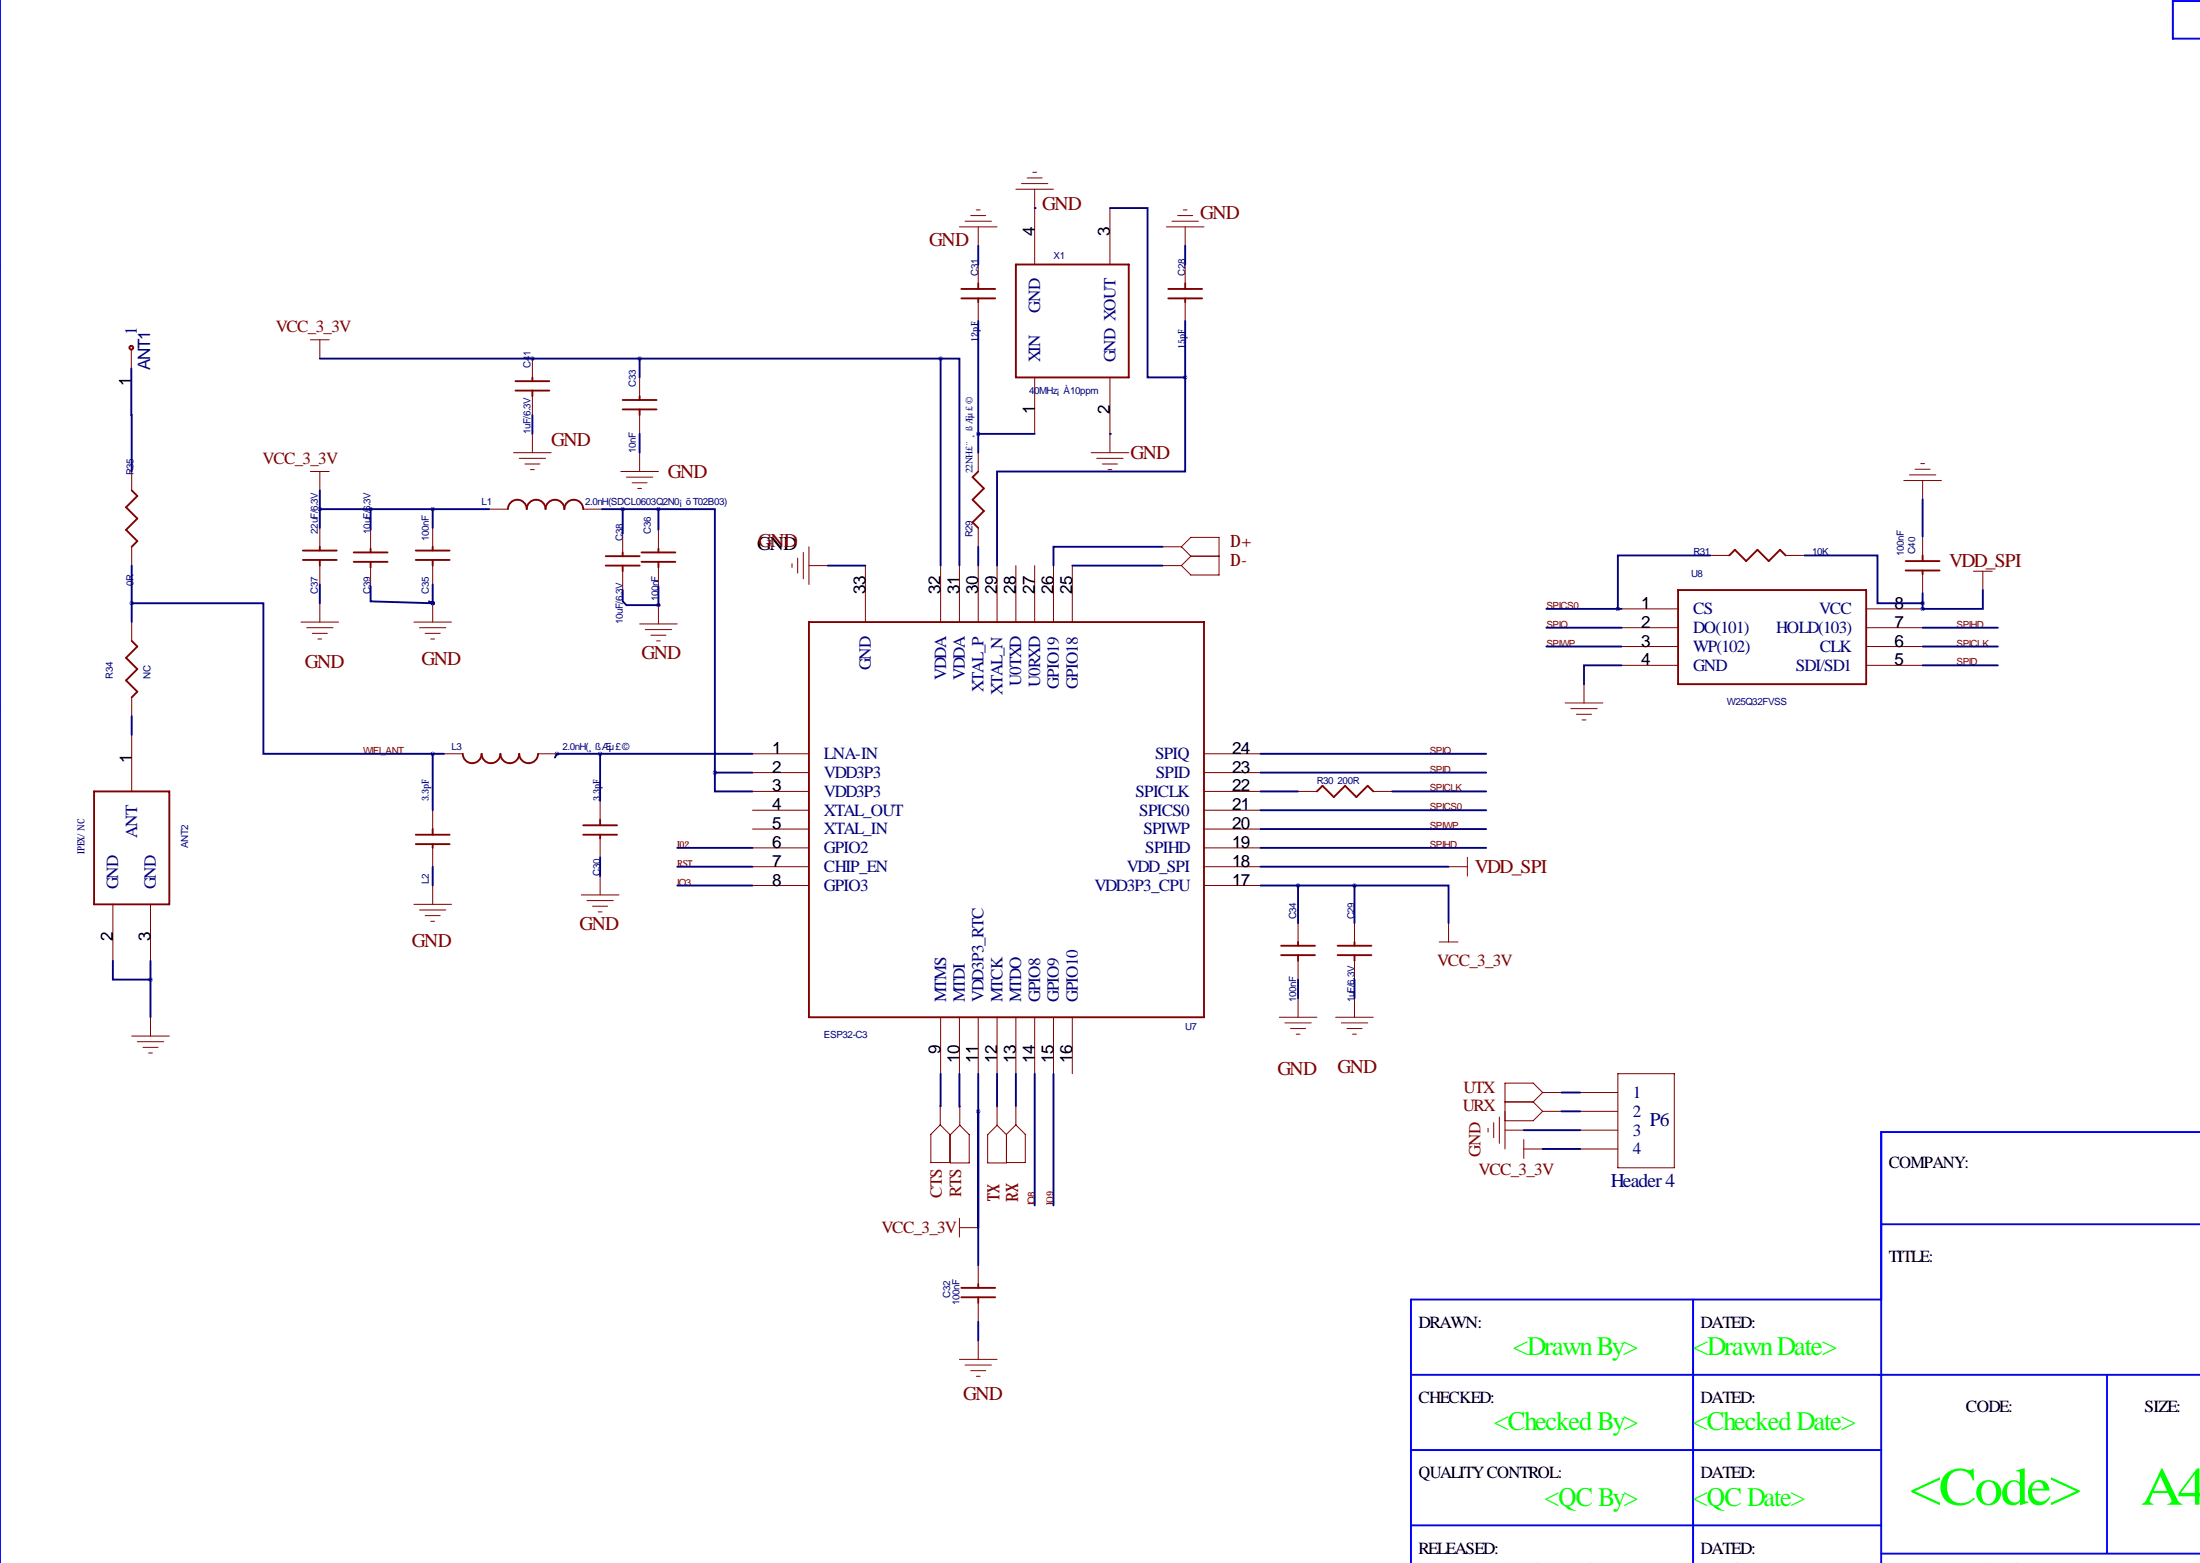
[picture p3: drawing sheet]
<svg xmlns="http://www.w3.org/2000/svg" width="297mm" height="211mm" viewBox="0 0 297 211" stroke-linecap="round" stroke-linejoin="round" font-family="sans-serif">
<g fill="none" stroke="#00f" stroke-width=".25">
<path d="M0 -.1v211.1M293.4 -.1v5.3h3.7M293.4 .1h3.7M-.1 35.7h.1M-.1 95.4h.1M-.1 156.4h.1M297.1 152.8h-43.1v58.2M228.6 175.4v35.6M254 165.2h43.1M254 175.4h-63.5v35.6M190.5 185.6h106.6M190.5 195.7h63.5"/>
<path d="M284.5 185.6v24.1M190.5 205.9h63.5M254 209.7h43.1"/>
</g>
<g fill="none" stroke="#800000" stroke-width=".25">
<path d="M129.8 39h4.6M132.1 38.2v.8M137.2 35.7h15.2v15.2h-15.2zM157.7 39h4.6M160 38.2v.8M69.6 52.7h4.6M69.6 51.4h4.6M71.9 50.9v.5M71.9 52.7v.8M84.1 55.3h4.5M84.1 54h4.5M86.4 53.5v.5"/>
<path d="M86.4 55.3v.7M129.8 40.3h4.6M132.1 40.3v.5M157.7 40.3h4.6M160 40.3v.5M17.8 66.2l.7 .7-1.5 1.6 1.5 1.5-1.5 1.5 1.5 1.5-.7 .8M40.9 75.6h4.6M40.9 74.3h4.6M43.2 73.8v.5M43.2 75.6v.7M47.8 75.8h4.5M47.8 74.6h4.5"/>
<path d="M50 74.1v.5M50 75.8v.8M56.1 75.6h4.6M56.1 74.3h4.6M58.4 73.8v.5M58.4 75.6v.7M68.6 68.7a1.27 1.27 0 0 1 1.2-1.2 1.27 1.27 0 0 1 1.3 1.2 1.27 1.27 0 0 1 1.3-1.2 1.27 1.27 0 0 1 1.3 1.2 1.27 1.27 0 0 1 1.2-1.2 1.27 1.27 0 0 1 1.3 1.2 1.27 1.27 0 0 1 1.3-1.2 1.27 1.27 0 0 1 1.2 1.2M81.8 76.3h4.6M81.8 75.1h4.6M84.1 74.6v.5M84.1 76.3v.8M86.6 75.8h4.6"/>
<path d="M86.6 74.6h4.6M88.9 74.1v.5M88.9 75.8v.8M132.1 63.6l-.8 .8 1.5 1.5-1.5 1.6 1.5 1.5-1.5 1.5 .8 .8M226.6 79.6h25.4v12.7h-25.4zM233.5 75l.7-.8 1.6 1.5 1.5-1.5 1.5 1.5 1.5-1.5 .8 .8M257.3 75.7h4.6M257.3 77h4.6M259.6 75v.7M259.6 77v.5M17.8 86.5l.7 .8-1.5 1.5 1.5 1.5-1.5 1.5 1.5 1.6-.7 .7M109.2 84h53.4v53.3h-53.4z"/>
<path d="M12.7 106.8h10.2v15.3h-10.2zM56.1 112.7h4.6M56.1 113.9h4.6M58.4 111.9v.8M58.4 113.9v.5M62.5 101.7a1.27 1.27 0 0 0 1.3 1.3 1.27 1.27 0 0 0 1.2-1.3 1.27 1.27 0 0 0 1.3 1.3 1.27 1.27 0 0 0 1.3-1.3 1.27 1.27 0 0 0 1.2 1.3 1.27 1.27 0 0 0 1.3-1.3 1.27 1.27 0 0 0 1.3 1.3 1.27 1.27 0 0 0 1.2-1.3M78.7 112.7h4.6M78.7 111.4h4.6M81 110.6v.8M81 112.7v.5M177.8 106.8l.8-.7 1.5 1.5 1.5-1.5 1.5 1.5 1.6-1.5 .7 .7M173 128.9h4.5"/>
<path d="M173 127.6h4.5M175.3 127.1v.5M175.3 128.9v.8M180.6 128.9h4.6M180.6 127.6h4.6M182.9 127.1v.5M182.9 128.9v.8M129.8 175.1h4.6M129.8 173.8h4.6M132.1 173.3v.5M132.1 175.1v.8"/>
<circle cx="17.7" cy="46.9" r=".25"/>
</g>
<g fill="none" stroke="#800000" stroke-width=".14">
<path d="M129.5 30.6h5.1M130.3 29.9h3.6M131.1 29.1h2M131.8 28.3h.5M132.1 30.6v2.6M132.1 35.7v2.5M137.2 25.5h5M137.9 24.8h3.6M138.7 24h2M139.4 23.3h.6M139.7 25.5v10.2M149.9 28.1v7.6"/>
<path d="M157.5 30.6h5.1M158.2 29.9h3.6M159 29.1h2M159.8 28.3h.5M160 30.6v2.6M160 35.7v2.5M17.7 47.2v2.5M41.9 45.9h2.5M43.2 45.9v2.5M71.9 48.4v2.5M71.9 53.5v2.5M71.9 58.6v2.5"/>
<path d="M86.4 50.9v2.6M86.4 56v2.6M132.1 40.8v2.5M139.7 50.9v7.7M149.9 50.9v10.2M160 40.8v2.5M17.8 63.6v2.6M17.8 73.8v2.5M41.9 63.6h2.5M43.2 63.6v2.6M43.2 71.3v2.5M43.2 76.3v2.6"/>
<path d="M50 71.5v2.6M50 76.6v2.5M58.4 71.3v2.5M58.4 76.3v2.6M66 68.7h2.6M69.3 61.1h5.1M70.1 61.9h3.6M70.9 62.6h2M71.6 63.4h.5M78.7 68.7h2.6M83.8 63.6h5.1M84.1 72v2.6"/>
<path d="M84.1 77.1v2.5M84.6 64.4h3.5M85.3 65.2h2.1M86.1 65.9h.5M86.4 61.1v2.5M88.9 71.5v2.6M88.9 76.6v2.5M106.9 76.1v.5M107.7 75.3v2.1M108.5 74.6v3.5M109.2 76.3h2.6M109.2 73.8v5.1"/>
<path d="M116.8 76.3v7.7M127 76.3v7.7M129.5 76.3v7.7M132.1 61.1v2.5M132.1 71.3v2.5M132.1 76.3v7.7M134.6 76.3v7.7M137.2 76.3v7.7M139.7 76.3v7.7M142.2 76.3v7.7M144.8 76.3v7.7M147.3 61.1h5.1"/>
<path d="M148.1 61.9h3.5M148.8 62.6h2.1M149.6 63.4h.5M157 76.3h2.5M157 73.8h2.5M159.5 73.8l1.3-1.3h3.8v5.1h-3.8l-1.3-1.3M159.5 73.8l1.3 1.3M160.8 75.1h3.8M160.8 75.1l-1.3 1.2M230.9 75h2.6M241.1 75h2.5M257 64.9h5.1"/>
<path d="M257.8 64.1h3.6M258.6 63.3h2M259.3 62.6h.5M259.6 64.9v2.5M259.6 72.4v2.6M259.6 77.5v2.5M266.4 77.1h2.6M267.7 77.1v2.5M17.8 84v2.5M17.8 94.1v2.6M17.8 99.2v7.6M40.6 84h5.1"/>
<path d="M41.4 84.7h3.6M42.2 85.5h2M42.9 86.2h.5M43.2 81.4v2.6M55.9 84h5.1M56.6 84.7h3.6M57.4 85.5h2M58.2 86.2h.5M58.4 81.4v2.6M86.4 84.2h5M87.1 85h3.6M87.9 85.7h2"/>
<path d="M88.6 86.5h.6M88.9 81.7v2.5M211.3 94.9h5.1M212.1 95.6h3.5M212.9 96.4h2M213.6 97.2h.5M213.9 92.3v2.6M218.9 82.2h7.7M218.9 84.7h7.7M218.9 87.3h7.7M218.9 89.8h7.7M252 82.2h7.6"/>
<path d="M252 84.7h7.6M252 87.3h7.6M252 89.8h7.6M58.4 109.4v2.5M58.4 114.4v2.6M58.4 119.5v2.6M59.9 101.7h2.6M72.6 101.7h2.6M81 108.1v2.5M81 113.2v2.5M81 118.3v2.5M101.6 106.8h7.6"/>
<path d="M101.6 101.7h7.6M101.6 104.3h7.6M101.6 117h7.6M101.6 114.4h7.6M101.6 119.5h7.6M101.6 111.9h7.6M101.6 109.4h7.6M162.6 106.8h7.6M162.6 101.7h7.6M162.6 104.3h7.6M162.6 117h7.6M162.6 114.4h7.6"/>
<path d="M162.6 119.5h7.6M162.6 111.9h7.6M162.6 109.4h7.6M175.3 106.8h2.5M185.4 106.8h2.6M195.6 117h2.5M198.1 115.7v2.6M15.2 122.1v7.6M17.8 139.8h5.1M20.3 122.1v7.6M20.3 137.3v2.5M55.9 122.1h5.1"/>
<path d="M56.6 122.8h3.6M57.4 123.6h2M58.2 124.3h.5M78.5 120.8h5.1M79.2 121.6h3.6M80 122.3h2M80.8 123.1h.5M127 137.3v7.6M129.5 137.3v7.6M132.1 137.3v7.6M134.6 137.3v7.6M137.2 137.3v7.6"/>
<path d="M139.7 137.3v7.6M142.2 137.3v7.6M144.8 137.3v7.6M172.7 137.3h5.1M173.5 138.1h3.5M174.2 138.8h2.1M175 139.6h.5M175.3 124.6v2.5M175.3 129.7v2.5M175.3 134.8v2.5M180.3 137.3h5.1M181.1 138.1h3.6"/>
<path d="M181.9 138.8h2M182.6 139.6h.5M182.9 124.6v2.5M182.9 129.7v2.5M182.9 134.8v2.5M194.3 127.1h2.5M195.6 124.6v2.5M18.5 140.6h3.6M19.3 141.4h2M20.1 142.1h.5M126.9 151.8l1.3 1.3v3.8h-2.5v-3.8zM126.9 149.3v2.5"/>
<path d="M128.3 153.2l1.3-1.3 1.3 1.3v3.8h-2.6zM129.6 149.3v2.6M134.6 149.3v2.6M134.6 151.9l1.3 1.3M137.2 149.3v2.5M137.2 151.8l-1.3 1.3v3.9h-2.6v-3.8l1.3-1.3M137.2 151.8l1.2 1.3v3.8h-2.5M200.9 152.3v.5M201.7 151.5v2.1M202.4 150.8v3.5M203.2 152.5h2.5M203.2 148.7h3.8"/>
<path d="M205.7 155.1h2.6M205.7 153.8v2.6M207 148.7l1.3 1.3M208.3 147.5h2.5M208.3 150h2.5M208.3 147.5l-1.3 1.2M208.3 147.5l-1.3-1.3h-3.8v8.9M208.3 150l-1.3 1.3h-3.8M213.4 147.5h5M213.4 150h5M213.4 152.5h5M213.4 155.1h5"/>
<path d="M218.4 144.9h7.7v12.7h-7.7zM129.5 164.4v2.6M129.5 165.7h2.6M132.1 170.8v2.5M132.1 175.9v2.5M129.5 183.5h5.1M130.3 184.2h3.6M131.1 185h2M131.8 185.8h.5M132.1 180.9v2.6"/>
</g>
<g fill="none" stroke="#000080" stroke-width=".25">
<path d="M132.1 33.2v2.5M139.7 28.1h.1M149.9 28.1h5v22.8h5.1M160 33.2v2.5M17.7 49.7l.1 13.9M43.2 48.4h83.8M71.9 48.4h.1M71.9 56v2.6M86.4 48.4v2.5M86.4 58.6v2.5M127 48.4h2.5v27.9M127 48.4v27.9"/>
<path d="M132.1 43.3v17.8M132.1 58.6h7.6M149.9 58.6h.1M160 50.9v12.7h-25.4v12.7M160 43.3v7.6M17.8 76.3v7.7M43.2 66.2v5.1M43.2 78.9v2.5M43.2 68.7h22.8M50 79.1v2.1l8.4 .2M50 68.7v2.8M58.4 68.7v2.6"/>
<path d="M58.4 78.9v2.5M81.3 68.7h7.6M84.1 79.6v1.6l.5 .5h4.3M84.1 68.7v3.3M88.9 68.7h7.6v35.6M88.9 68.7v2.8M88.9 79.1v2.6M111.8 76.3h5M132.1 73.8v2.5M144.8 76.3h12.2M157 73.8h-14.8v2.5M230.9 75h-12.5v7.2"/>
<path d="M243.6 75h9.9v6.4h6.1M259.6 67.4v5M267.7 79.6v2.6h-8.1M17.8 81.4h17.8v20.3h22.8M17.8 96.7v2.5M57.9 81.2l.5 .2M58.4 81.4h.1M88.9 81.7h.1M208.8 87.3h10.1M208.8 84.7h10.1M208.8 82.2h10.1M218.9 89.8h-5v2.5"/>
<path d="M259.6 82.2h.1M259.6 89.8h10.1M259.6 87.3h10.1M259.6 84.7h10.1M259.6 80v2.2M58.4 101.7v7.7M58.4 117v2.5M58.4 101.7h1.5M75.2 101.7h.1M75.2 101.7h26.4M75.2 101.7l-.3 .5M81 101.7v6.4"/>
<path d="M81 115.7v2.6M91.4 119.5h10.2M91.4 117h10.2M91.4 114.4h10.2M96.5 104.3v2.5h5.1M96.5 104.3h5.1M170.2 104.3h30.5M170.2 119.5h12.7M170.2 117h25.4M170.2 114.4h30.5M170.2 101.7h30.5M170.2 106.8h5.1"/>
<path d="M170.2 109.4h30.5M170.2 111.9h30.5M175.3 119.5v5.1M182.9 119.5h12.7v5.1M182.9 119.5v5.1M188 106.8h12.7M15.2 129.7v2.5h5.1M20.3 129.7v7.6M175.3 132.2v2.6M182.9 132.2v2.6M127 144.9l-.1 4.4M129.5 144.9l.1 4.4"/>
<path d="M132.1 144.9v25.9M134.6 144.9v4.4M137.2 144.9v4.4M139.7 144.9v17.8M142.2 144.9v17.8M205.7 152.5h7.7M208.3 155.1h5.1M210.8 147.5h2.6M210.8 150h2.6M132.1 178.4v2.5"/>
</g>
<path d="M175.2 119.5a.05 .05 0 0 0 .1 0 .05 .05 0 0 0-.1 0zM86.3 48.4a.05 .05 0 0 0 .1 0 .05 .05 0 0 0-.1 0zM50 68.7a.05 .05 0 0 0 .1 0 .05 .05 0 0 0-.1 0zM218.4 82.2a.05 .05 0 0 0 .1 0 .05 .05 0 0 0-.1 0z" fill="#000080" stroke="#000080" stroke-width=".51"/>
<g font-size="7.3" fill="#0f0">
<text x="257.8" y="203.1">&lt;Code&gt;</text>
<text x="289.1" y="203.1">A4</text>
</g>
<g font-size="3.6" fill="#0f0">
<text x="204.3" y="182.9">&lt;Drawn By&gt;</text>
<text x="228.6" y="182.9">&lt;Drawn Date&gt;</text>
<text x="201.7" y="193.1">&lt;Checked By&gt;</text>
<text x="228.6" y="193.1">&lt;Checked Date&gt;</text>
<text x="208.6" y="203.2">&lt;QC By&gt;</text>
<text x="228.6" y="203.2">&lt;QC Date&gt;</text>
</g>
<g font-size="2.6" fill="#800000">
<text x="140.7" y="28.3">GND</text>
<text x="162.1" y="29.6">GND</text>
<text x="125.5" y="33.2">GND</text>
<text x="74.4" y="60.2">GND</text>
<text x="90.2" y="64.6">GND</text>
<text x="152.7" y="62">GND</text>
<text x="263.2" y="76.6">VDD_SPI</text>
<text x="56.9" y="89.7">GND</text>
<text x="86.6" y="88.9">GND</text>
<text x="41.1" y="90.2">GND</text>
<text x="199.1" y="117.8">VDD_SPI</text>
<text x="78.2" y="125.5">GND</text>
<text x="55.6" y="127.8">GND</text>
<text x="172.5" y="145.1">GND</text>
<text x="180.6" y="144.8">GND</text>
<text x="130" y="189">GND</text>
</g>
<text font-size="2.6" x="102.2" y="74.2">GND</text>
<g font-size="2.6" fill="#000080">
<text x="222.8" y="152">P6</text>
<text x="217.5" y="160.2">Header 4</text>
</g>
<g font-size="2.3">
<text x="139.7" y="31.9" transform="rotate(-90 139.7 31.9)">4</text>
<text x="149.9" y="31.9" transform="rotate(-90 149.9 31.9)">3</text>
<text x="17.7" y="52.2" transform="rotate(-90 17.7 52.2)">1</text>
<text x="139.7" y="55.9" transform="rotate(-90 139.7 55.9)">1</text>
<text x="149.9" y="55.9" transform="rotate(-90 149.9 55.9)">2</text>
<text x="116.8" y="80.2" transform="rotate(-90 116.8 80.2)">33</text>
<text x="127" y="80.2" transform="rotate(-90 127 80.2)">32</text>
<text x="129.5" y="80.2" transform="rotate(-90 129.5 80.2)">31</text>
<text x="132.1" y="80.2" transform="rotate(-90 132.1 80.2)">30</text>
<text x="134.6" y="80.2" transform="rotate(-90 134.6 80.2)">29</text>
<text x="137.2" y="80.2" transform="rotate(-90 137.2 80.2)">28</text>
<text x="139.7" y="80.2" transform="rotate(-90 139.7 80.2)">27</text>
<text x="142.2" y="80.2" transform="rotate(-90 142.2 80.2)">26</text>
<text x="144.8" y="80.2" transform="rotate(-90 144.8 80.2)">25</text>
<text x="221.6" y="82.2">1</text>
<text x="255.8" y="82.2">8</text>
<text x="221.6" y="84.7">2</text>
<text x="221.6" y="87.3">3</text>
<text x="221.6" y="89.8">4</text>
<text x="255.8" y="84.7">7</text>
<text x="255.8" y="87.3">6</text>
<text x="255.8" y="89.8">5</text>
<text x="104.2" y="101.7">1</text>
<text x="166.4" y="101.7">24</text>
<text x="17.8" y="103" transform="rotate(-90 17.8 103)">1</text>
<text x="104.2" y="104.3">2</text>
<text x="104.2" y="106.8">3</text>
<text x="166.4" y="106.8">22</text>
<text x="166.4" y="104.3">23</text>
<text x="104.2" y="109.4">4</text>
<text x="104.2" y="111.9">5</text>
<text x="166.4" y="111.9">20</text>
<text x="166.4" y="109.4">21</text>
<text x="104.2" y="117">7</text>
<text x="104.2" y="114.4">6</text>
<text x="104.2" y="119.5">8</text>
<text x="166.4" y="119.5">17</text>
<text x="166.4" y="117">18</text>
<text x="166.4" y="114.4">19</text>
<text x="15.2" y="127" transform="rotate(-90 15.2 127)">2</text>
<text x="20.3" y="127" transform="rotate(-90 20.3 127)">3</text>
<text x="127" y="142.3" transform="rotate(-90 127 142.3)">9</text>
<text x="129.5" y="143.4" transform="rotate(-90 129.5 143.4)">10</text>
<text x="132.1" y="143.4" transform="rotate(-90 132.1 143.4)">11</text>
<text x="134.6" y="143.4" transform="rotate(-90 134.6 143.4)">12</text>
<text x="137.2" y="143.4" transform="rotate(-90 137.2 143.4)">13</text>
<text x="139.7" y="143.4" transform="rotate(-90 139.7 143.4)">14</text>
<text x="142.2" y="143.4" transform="rotate(-90 142.2 143.4)">15</text>
<text x="144.8" y="143.4" transform="rotate(-90 144.8 143.4)">16</text>
<text x="255" y="157.6">COMPANY:</text>
<text x="255" y="170.3">TITLE:</text>
<text x="191.5" y="179.2">DRAWN:</text>
<text x="229.6" y="179.2">DATED:</text>
<text x="191.5" y="189.4">CHECKED:</text>
<text x="229.6" y="189.4">DATED:</text>
<text x="265.4" y="190.6">CODE:</text>
<text x="289.6" y="190.6">SIZE:</text>
<text x="191.5" y="199.5">QUALITY CONTROL:</text>
<text x="229.6" y="199.5">DATED:</text>
<text x="191.5" y="209.7">RELEASED:</text>
<text x="229.6" y="209.7">DATED:</text>
</g>
<g font-size="2.3" fill="#000080">
<text x="18.5" y="45.1" transform="rotate(-90 18.5 45.1)">1</text>
<text x="140.4" y="42.2" transform="rotate(-90 140.4 42.2)">GND</text>
<text x="20.3" y="50" transform="rotate(-90 20.3 50)">ANT1</text>
<text x="140.4" y="48.9" transform="rotate(-90 140.4 48.9)">XIN</text>
<text x="150.6" y="48.9" transform="rotate(-90 150.6 48.9)">GND XOUT</text>
<text x="228.6" y="82.9">CS</text>
<text x="245.6" y="82.9">VCC</text>
<text x="228.6" y="85.5">DO(101)</text>
<text x="228.6" y="88">WP(102)</text>
<text x="239.8" y="85.5">HOLD(103)</text>
<text x="245.7" y="88">CLK</text>
<text x="117.6" y="90.5" transform="rotate(-90 117.6 90.5)">GND</text>
<text x="127.7" y="91.8" transform="rotate(-90 127.7 91.8)">VDDA</text>
<text x="130.3" y="91.8" transform="rotate(-90 130.3 91.8)">VDDA</text>
<text x="132.8" y="93.5" transform="rotate(-90 132.8 93.5)">XTAL_P</text>
<text x="135.4" y="93.9" transform="rotate(-90 135.4 93.9)">XTAL_N</text>
<text x="137.9" y="92.5" transform="rotate(-90 137.9 92.5)">U0TXD</text>
<text x="140.4" y="92.7" transform="rotate(-90 140.4 92.7)">U0RXD</text>
<text x="143" y="93" transform="rotate(-90 143 93)">GPIO19</text>
<text x="145.5" y="93" transform="rotate(-90 145.5 93)">GPIO18</text>
<text x="228.6" y="90.5">GND</text>
<text x="242.5" y="90.5">SDI/SD1</text>
<text x="111.3" y="102.5">LNA-IN</text>
<text x="111.3" y="105">VDD3P3</text>
<text x="111.3" y="107.6">VDD3P3</text>
<text x="153.3" y="107.6">SPICLK</text>
<text x="156" y="102.5">SPIQ</text>
<text x="156.1" y="105">SPID</text>
<text x="18.5" y="113.1" transform="rotate(-90 18.5 113.1)">ANT</text>
<text x="111.3" y="110.1">XTAL_OUT</text>
<text x="111.3" y="112.6">XTAL_IN</text>
<text x="153.8" y="110.1">SPICS0</text>
<text x="154.4" y="112.6">SPIWP</text>
<text x="111.3" y="117.7">CHIP_EN</text>
<text x="111.3" y="115.2">GPIO2</text>
<text x="152.1" y="117.7">VDD_SPI</text>
<text x="154.6" y="115.2">SPIHD</text>
<text x="16" y="120" transform="rotate(-90 16 120)">GND</text>
<text x="21.1" y="120" transform="rotate(-90 21.1 120)">GND</text>
<text x="111.3" y="120.3">GPIO3</text>
<text x="147.8" y="120.3">VDD3P3_CPU</text>
<text x="127.7" y="135.3" transform="rotate(-90 127.7 135.3)">MTMS</text>
<text x="130.3" y="135.3" transform="rotate(-90 130.3 135.3)">MTDI</text>
<text x="132.8" y="135.3" transform="rotate(-90 132.8 135.3)">VDD3P3_RTC</text>
<text x="135.4" y="135.3" transform="rotate(-90 135.4 135.3)">MTCK</text>
<text x="137.9" y="135.3" transform="rotate(-90 137.9 135.3)">MTDO</text>
<text x="140.4" y="135.3" transform="rotate(-90 140.4 135.3)">GPIO8</text>
<text x="143" y="135.3" transform="rotate(-90 143 135.3)">GPIO9</text>
<text x="145.5" y="135.3" transform="rotate(-90 145.5 135.3)">GPIO10</text>
<text x="220.5" y="148.2">1</text>
<text x="220.5" y="150.7">2</text>
<text x="220.5" y="153.3">3</text>
<text x="220.5" y="155.8">4</text>
</g>
<g font-size="2.3" fill="#800000">
<text x="37.2" y="44.8">VCC_3_3V</text>
<text x="35.5" y="62.6">VCC_3_3V</text>
<text x="166.1" y="76.3">D-</text>
<text x="166.1" y="73.8">D+</text>
<text x="194.1" y="130.4">VCC_3_3V</text>
<text x="197.6" y="147.5">UTX</text>
<text x="197.5" y="150">URX</text>
<text x="127.1" y="161.6" transform="rotate(-90 127.1 161.6)">CTS</text>
<text x="129.8" y="161.5" transform="rotate(-90 129.8 161.5)">RTS</text>
<text x="199.6" y="158.6">VCC_3_3V</text>
<text x="199.9" y="156.1" transform="rotate(-90 199.9 156.1)">GND</text>
<text x="119" y="166.4">VCC_3_3V</text>
<text x="134.9" y="162" transform="rotate(-90 134.9 162)">TX</text>
<text x="137.5" y="162.2" transform="rotate(-90 137.5 162.2)">RX</text>
</g>
<g font-size="1.3" fill="#000080">
<text x="142.2" y="34.9">X1</text>
<text x="132.1" y="37.2" transform="rotate(-90 132.1 37.2)">C31</text>
<text x="160" y="37.2" transform="rotate(-90 160 37.2)">C28</text>
<text x="132.1" y="46.1" transform="rotate(-90 132.1 46.1)">12pF</text>
<text x="160" y="47.1" transform="rotate(-90 160 47.1)">15pF</text>
<text x="71.6" y="49.7" transform="rotate(-90 71.6 49.7)">C41</text>
<text x="85.9" y="52.2" transform="rotate(-90 85.9 52.2)">C33</text>
<text x="138.9" y="53.2">40MHz¡À10ppm</text>
<text x="71.6" y="58.6" transform="rotate(-90 71.6 58.6)">1uF/6.3V</text>
<text x="18" y="64.1" transform="rotate(-90 18 64.1)">R35</text>
<text x="85.9" y="61.1" transform="rotate(-90 85.9 61.1)">10nF</text>
<text x="131.3" y="63.9" transform="rotate(-90 131.3 63.9)">22NH£¨¸ßÆµ£©</text>
<text x="65" y="68.2">L1</text>
<text x="79" y="68.2">2.0nH(SDCL0603Q2N0¡õT02B03)</text>
<text x="42.9" y="72" transform="rotate(-90 42.9 72)">22uF/6.3V</text>
<text x="50" y="72" transform="rotate(-90 50 72)">10uF/6.3V</text>
<text x="57.9" y="73" transform="rotate(-90 57.9 73)">100nF</text>
<text x="84.1" y="73" transform="rotate(-90 84.1 73)">C38</text>
<text x="87.9" y="72" transform="rotate(-90 87.9 72)">C36</text>
<text x="131.3" y="72.5" transform="rotate(-90 131.3 72.5)">R29</text>
<text x="228.3" y="77.9">U8</text>
<text x="228.7" y="75">R31</text>
<text x="244.7" y="75">10K</text>
<text x="257" y="75.1" transform="rotate(-90 257 75.1)">100nF</text>
<text x="258.6" y="74.8" transform="rotate(-90 258.6 74.8)">C40</text>
<text x="18" y="79.1" transform="rotate(-90 18 79.1)">0R</text>
<text x="42.9" y="80.2" transform="rotate(-90 42.9 80.2)">C37</text>
<text x="50" y="80.2" transform="rotate(-90 50 80.2)">C39</text>
<text x="57.9" y="80.2" transform="rotate(-90 57.9 80.2)">C35</text>
<text x="88.9" y="81.2" transform="rotate(-90 88.9 81.2)">100nF</text>
<text x="84.1" y="84.2" transform="rotate(-90 84.1 84.2)">10uF/6.3V</text>
<text x="15.2" y="91.6" transform="rotate(-90 15.2 91.6)">R34</text>
<text x="20.3" y="91.6" transform="rotate(-90 20.3 91.6)">NC</text>
<text x="233.2" y="95.1">W25Q32FVSS</text>
<text x="61" y="101.2">L3</text>
<text x="75.9" y="101.2">2.0nH(¸ßÆµ£©</text>
<text x="177.8" y="105.8">R30</text>
<text x="180.6" y="105.8">200R</text>
<text x="57.9" y="108.1" transform="rotate(-90 57.9 108.1)">3.3pF</text>
<text x="81" y="108.1" transform="rotate(-90 81 108.1)">3.3pF</text>
<text x="11.4" y="115.2" transform="rotate(-90 11.4 115.2)">IPEX/ NC</text>
<text x="25.4" y="114.4" transform="rotate(-90 25.4 114.4)">ANT2</text>
<text x="57.9" y="119.3" transform="rotate(-90 57.9 119.3)">L2</text>
<text x="81" y="118.3" transform="rotate(-90 81 118.3)">C30</text>
<text x="175" y="124.1" transform="rotate(-90 175 124.1)">C34</text>
<text x="182.9" y="124.1" transform="rotate(-90 182.9 124.1)">C29</text>
<text x="175" y="135.3" transform="rotate(-90 175 135.3)">100nF</text>
<text x="182.9" y="135.3" transform="rotate(-90 182.9 135.3)">1uF/6.3V</text>
<text x="111.3" y="140.1">ESP32-C3</text>
<text x="160" y="139.1">U7</text>
<text x="128.3" y="175.1" transform="rotate(-90 128.3 175.1)">C32</text>
<text x="129.5" y="176.2" transform="rotate(-90 129.5 176.2)">100nF</text>
</g>
<g font-size="1.3" fill="#800000">
<text x="208.8" y="82.2">SPICS0</text>
<text x="208.8" y="87.3">SPIWP</text>
<text x="208.8" y="84.7">SPIQ</text>
<text x="264.2" y="89.8">SPID</text>
<text x="264.2" y="87.3">SPICLK</text>
<text x="264.2" y="84.7">SPIHD</text>
<text x="49" y="101.7">WIFI_ANT</text>
<text x="193" y="101.7">SPIQ</text>
<text x="193" y="104.3">SPID</text>
<text x="193" y="106.8">SPICLK</text>
<text x="193" y="109.4">SPICS0</text>
<text x="193" y="111.9">SPIWP</text>
<text x="91.4" y="117">RST</text>
<text x="91.4" y="114.4">I02</text>
<text x="91.4" y="119.5">IO3</text>
<text x="193" y="114.4">SPIHD</text>
<text x="139.7" y="162.7" transform="rotate(-90 139.7 162.7)">IO8</text>
<text x="142.2" y="162.7" transform="rotate(-90 142.2 162.7)">IO9</text>
</g>
</svg>
